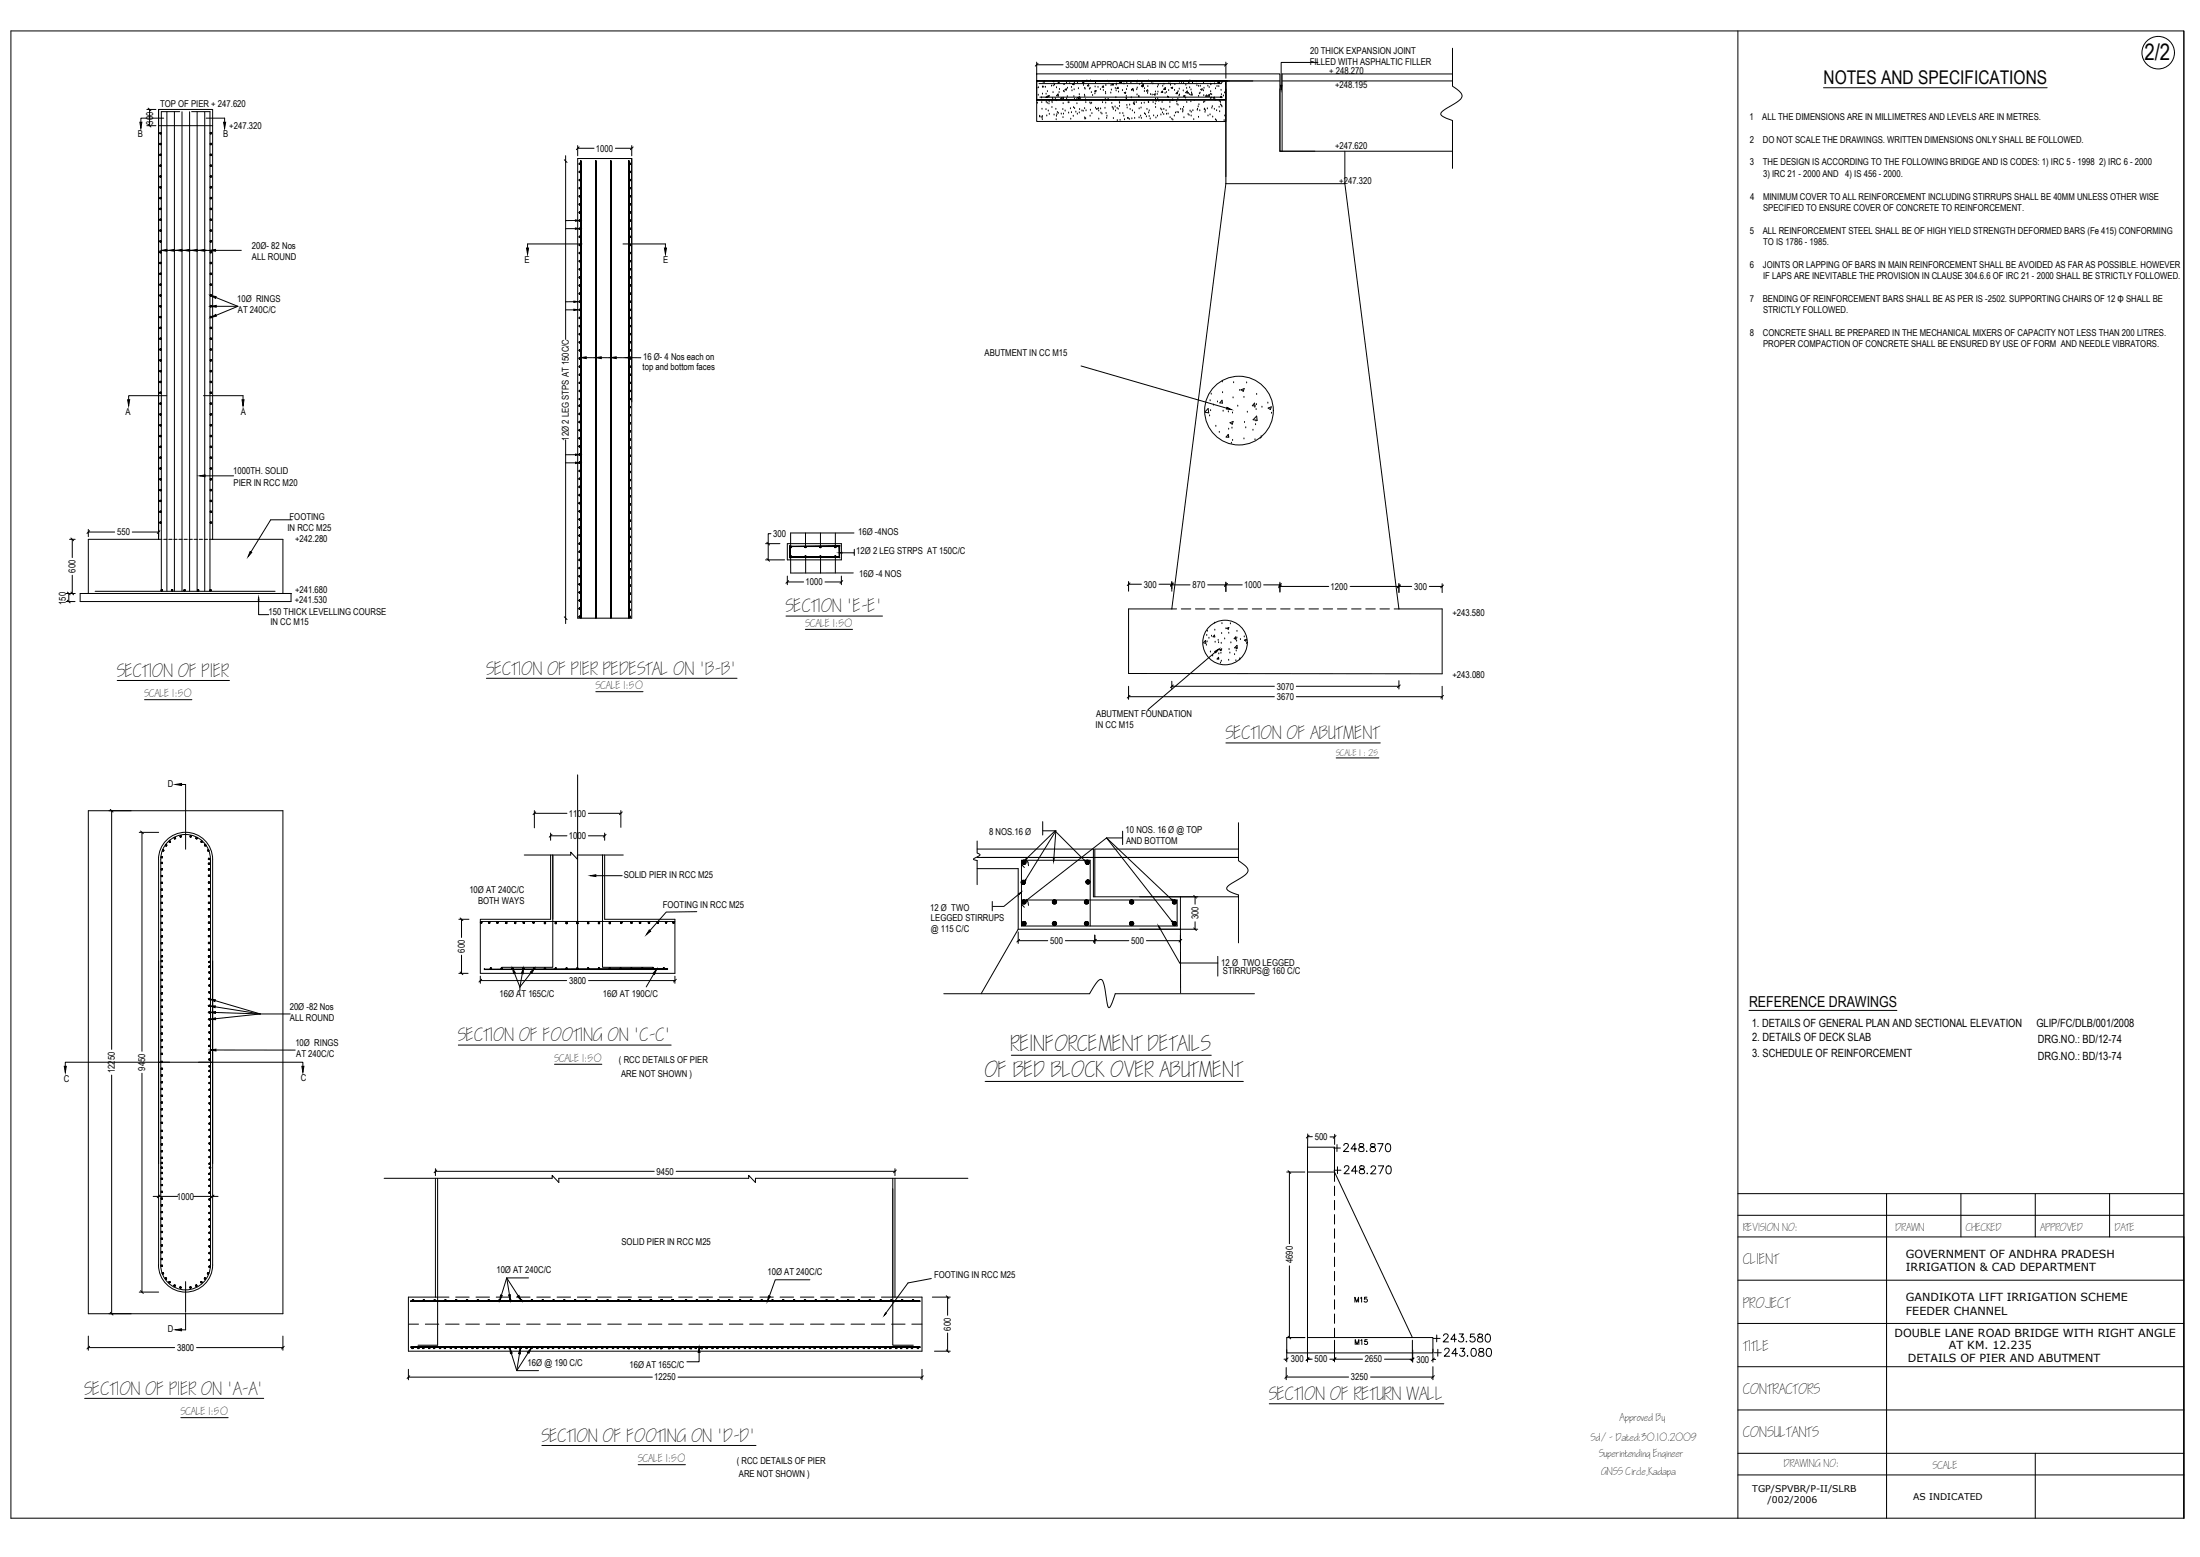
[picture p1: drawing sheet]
<svg xmlns="http://www.w3.org/2000/svg" width="1189mm" height="841mm" viewBox="0 0 1189 841" stroke-linecap="round" stroke-linejoin="round" font-family="sans-serif">
<!-- layer: abutment -->
<g fill="none" stroke="#000" stroke-width=".54">
<path d="M6 17h1174v803h-1174zM939 17v803M1180 17v803M712 34h-20v12M785 26v21l3 2a3 3 0 0 1 2 3 3 3 0 0 1-3 3l-7 4-1 3 1 1 5 2v26M785 40h-92v42M560 44v10h102v-10h-102v-4h132v42h93M560 54h102M560 44h102v10h-102zM560 54h102v12h-102zM560 44h132M560 47v1"/>
<path d="M561 56h.1M561 51h.1M561 47h.1M561 45h99M562 52h98M563 53h.1M563 55h.1M563 59h.1M563 51h.1M563 47h.1M564 47h.1M564 44h.1"/>
<path d="M565 47h.1M565 59h.1M565 51h.1M565 55h.1M566 53h-1l1-1v1M566 56h.1M566 49h.1M566 52h1h-1M566 60h.1M567 56h.1M567 55h.1M568 47h.1"/>
<path d="M568 55h.1M568 58h.1M569 55h.1M569 53h.1M569 54h.1M569 50h.1M569 46h.1M569 44h.1M570 44h-1M570 46h.1M570 53h.1M571 59h.1"/>
<path d="M571 54h.1M571 47h.1M571 52l1-1v1h-1M572 44v1v-1M572 50h.1M573 48h.1M574 53h-1h1M574 53h.1M574 59h.1M575 56h.1M575 53h.1M575 49h.1"/>
<path d="M575 46h.1M575 50h.1M576 60h.1M576 48h.1M576 45h.1M576 53h.1M576 48v1v-1M577 52h.1M577 48h.1M577 55h.1M578 55h.1M578 45h.1"/>
<path d="M578 59h.1M579 47h.1M579 49h.1M580 58h.1M580 45v1v-1M580 52h.1M580 48h.1M581 45h.1M581 54h.1M581 59h.1M581 54l1-1v1M582 56h.1"/>
<path d="M582 45h.1M583 48h.1M583 53h1v1h-1M583 52l-1 1h1M583 51h.1M583 59h.1M583 53h.1M585 60h.1M585 46h.1M586 44l-1 1M586 51h.1M586 59h.1"/>
<path d="M586 48h.1M586 52h.1M586 44h.1M587 54h.1M587 55h.1M587 60h.1M587 44h.1M588 46h.1M589 48h.1M589 56h.1M589 60h.1M589 44h.1"/>
<path d="M590 50h.1M590 56h.1M590 52h.1M592 51h.1M592 47h.1M592 58h.1M592 45h.1M592 49v1v-1M593 59h.1M593 44h.1M593 47h.1M594 59h.1"/>
<path d="M594 60h.1M595 48h.1M595 59h.1M596 55h.1M596 49h.1M596 47v-1v1M597 58h.1M597 54h.1M597 50h.1M597 51h.1M598 56h.1M598 46h.1"/>
<path d="M598 54l1-1v1M598 54h1M598 44h.1M599 44h.1M600 50h.1M600 46h.1M601 49h.1M601 56h.1M601 46l1-1-1 1M601 58h.1M602 59h.1M603 58h.1"/>
<path d="M603 48h.1M603 60h.1M603 53h.1M603 49h.1M603 46h.1M603 45h.1M604 59h.1M604 48v-1v1M604 50h.1M605 55h.1M605 57h.1M605 56h.1"/>
<path d="M605 45h.1M606 44l-1 1M606 44v1h-1M607 49h.1M607 45h.1M608 50h.1M609 53h.1M609 52h.1M609 48h.1M609 45h.1M609 57h.1M609 58h.1"/>
<path d="M609 47h.1M610 57h.1M611 59h.1M611 45h.1M611 53h.1M611 49h.1M612 60h.1M612 49v-1v1M612 56h.1M612 49h.1M613 56h.1M613 55h.1"/>
<path d="M614 55h.1M614 48h.1M614 44h.1M614 51h.1M615 48h.1M615 44h.1M615 52h.1M616 52h.1M616 59h.1M616 46h.1M617 58h.1M617 56h.1"/>
<path d="M617 45h.1M617 44h.1M617 47l1-1-1 1M618 45v2l-1-1zM618 56h.1M618 49h.1M619 48h.1M620 59h.1M620 48v1M620 50h.1M620 49h.1M620 47h.1"/>
<path d="M621 55h.1M621 44h.1M621 60h.1M622 51h.1M622 44h.1M623 51h.1M623 45h.1M623 55h.1M624 51h.1M624 56h.1M624 50h.1M624 54h.1"/>
<path d="M624 58h.1M625 55h.1M625 51h.1M626 47h.1M626 53h.1M626 50h.1M626 46h.1M626 55h.1M627 44h.1M627 59h.1M628 59h.1M628 55h.1"/>
<path d="M628 49v1M628 50h.1M628 47h.1M629 54h.1M629 59h.1M629 45h.1M630 50h.1M630 47l-1 1h1v-1M630 60h.1M631 52h.1M631 53h.1M632 49h.1"/>
<path d="M632 45h.1M632 58h.1M632 55h.1M633 46h.1M633 44h.1M634 47h-1v1l1-1M634 54h.1M635 49h.1M635 46h.1M636 55h.1M636 56h.1M636 50v1"/>
<path d="M636 50h.1M636 54h.1M637 57h.1M637 50h.1M637 52h.1M637 48h.1M637 44h.1M637 51h.1M638 59h.1M638 45h.1M639 59h.1M639 60h.1"/>
<path d="M639 49h.1M640 52h.1M640 45h.1M640 58h.1M641 53h.1M641 46h.1M641 48h.1M641 55h.1M642 49v1h-1zM642 50h.1M642 45h.1M643 44h.1"/>
<path d="M643 51h.1M643 47h.1M644 55h.1M644 49h.1M644 50h.1M644 51h-1M644 51h.1M644 45h.1M645 60h.1M645 54h.1M647 44h.1M647 46h.1"/>
<path d="M647 60h.1M647 59h.1M648 58h.1M648 52h.1M648 47h.1M648 57h.1M648 51h.1M648 60h.1M649 50h.1M649 47h.1M650 48h-1M650 48l-1 1v-1"/>
<path d="M650 45h.1M650 49h.1M650 55h.1M651 52h.1M651 48h.1M651 59h.1M651 55h.1M651 60h.1M652 51l-1 1M652 51v1M652 59h.1M653 52v-1l1 1h-1"/>
<path d="M653 47h.1M654 53h.1M654 51h.1M654 45h.1M654 50h.1M654 46h.1M655 53h.1M655 51h.1M655 58h.1M656 59h.1M656 45h.1M656 52v1"/>
<path d="M656 53h.1M657 54h.1M657 48h.1M657 60h.1M658 47h.1M658 45l1-1v1h-1M658 44h1M659 44h.1M659 47h.1M659 58h.1M659 55h.1M660 55h.1"/>
<path d="M660 57h.1M660 52h.1M660 49h.1M660 45h.1M660 52l-1 1h1v-1M660 51h.1M660 58h.1M661 44h.1M661 52h.1M662 50h.1M662 46h.1M662 44v55"/>
<path d="M692 48v34h19M693 44h92M985 47h121M86 68h29M88 64h-12v2M90 60v259M94 60v259M97 60h-10v259M98 60v259M102 60v259M104 60h9v259M107 60v259"/>
<path d="M111 60v259M111 64h10v2M562 63h.1M563 63h.1M563 64h.1M563 65h.1M566 63h.1M567 62h.1M570 62h.1M571 65h.1M571 63h.1M571 62h.1"/>
<path d="M571 61h.1M572 61h.1M574 62h.1M574 64h.1M575 62h.1M577 61h.1M579 64h.1M579 61h.1M580 63h.1M581 61h.1M582 62h.1M583 61h.1"/>
<path d="M586 64h.1M587 64h.1M589 63h.1M590 61h.1M594 64h.1M595 61h.1M595 62h.1M598 61h.1M598 64h.1M598 63h.1M602 64h.1M604 65h.1"/>
<path d="M605 61h.1M605 65h.1M607 61h.1M607 63h.1M608 65h.1M609 64h.1M610 64h.1M610 65h.1M612 64h.1M613 61h.1M613 64h.1M616 64h.1"/>
<path d="M616 63h.1M617 64h.1M618 61h.1M619 62h.1M620 63h.1M621 61h.1M621 63h.1M622 64h.1M623 63h.1M625 64h.1M625 63h.1M627 62h.1"/>
<path d="M628 61h.1M629 62h.1M630 62h.1M631 62h.1M632 64h.1M633 64h.1M634 65h.1M635 63h.1M635 61h.1M636 61h.1M637 61h.1M639 61h.1"/>
<path d="M640 64h.1M642 62h.1M643 62h.1M643 60h.1M644 63h.1M644 61h.1M645 65h.1M648 63h.1M651 61h.1M653 63h.1M654 62h.1M655 63h.1"/>
<path d="M657 65h.1M659 60h.1M662 65h.1M662 63h.1M306 84v99M312 86h29v248h-29zM662 99h65M662 99l-29 230M727 82v17M727 99l29 230M311 119h-5M90 135h26"/>
<path d="M116 135h14M306 124h5M315 132h-30v2M337 132h23v2M117 161l12 4M117 165h12M129 165l-12 5M306 167h4M310 163h-4M317 193h5M325 193h5M333 193h5"/>
<path d="M341 193h5M584 198l79 23M90 214h-20v2M110 214h21v2M654 216h.1M655 213h.1M656 219h.1M658 217h.1M660 216l1 2h-2zM661 206h.1M661 212h.1M666 215h.1"/>
<path d="M667 207h.1M669 219h.1M670 211h.1M672 215h.1M672 210l-1 1h1v-1M674 207h.1M678 219h-1l1-1v1M679 219h.1M679 213h.1M682 220h.1M685 218h.1M306 238v99"/>
<path d="M653 221l-2 1M653 221v2h-2M654 225h.1M654 222h.1M657 230h.1M659 234h.1M661 222h.1M664 221h.1M664 235v1h-1zM664 222h.1M664 232h.1M665 228h1v1z"/>
<path d="M665 239h.1M666 231h.1M666 223h.1M666 238h.1M672 237h.1M673 228h.1M673 231h.1M674 223h.1M677 232h.1M678 220h.1M678 238h.1M678 229h.1"/>
<path d="M679 227h.1M679 221h.1M679 227h-2l2-2v2M681 236v1M682 236h.1M685 220h2l-1 1zM687 223h.1M111 257h15M306 250h5M311 246h-5M86 291v-232h29v232M88 291h-40v30"/>
<path d="M88 291h2M91 291h2M94 291h2M97 291h1M99 291h2M102 291h2M105 291h2M108 291h1M110 291h2M113 291h40v30M158 281h-12l-10 17M425 294h30v8h-30z"/>
<path d="M435 288v8M443 288v8M451 288v8M455 299h7M461 288h-34v8M462 297v3M51 319h98M427 301v9l34-1M435 301v8M443 301v9M451 301v8M46 321h111h-114v4h114v-4"/>
<path d="M140 324v8h5M425 333h52M435 340h26M636 329h-26v35h169v-35h-26M638 329h5M646 329h5M654 329h5M656 337h.1M660 337h.1M661 329h5M662 340h.1M664 340l-1-1h1v1"/>
<path d="M665 337h.1M669 329h5M677 329h5M684 329h5M692 329h5M700 329h5M707 329h5M715 329h5M723 329h5M730 329h6M738 329h5M746 329h5"/>
<path d="M650 347l1-1 1 2M650 347h2M652 349h.1M652 343h.1M652 347h.1M652 341h.1M653 345h.1M654 352h.1M655 344h.1M655 354h.1M656 343v1zM656 340h.1"/>
<path d="M657 347h.1M657 352l-37 31M658 346h.1M658 355l1 1h-1zM659 347h.1M659 353h.1M659 351h1zM660 358h.1M660 353h.1M660 348h.1M660 357h.1M660 342h.1"/>
<path d="M662 345h.1M664 357h.1M664 342h.1M664 351h.1M665 353h.1M665 347h.1M667 354h.1M668 344v1h-1zM668 346h.1M668 357h.1M668 352h.1M668 350h.1"/>
<path d="M668 345h.1M668 341h.1M668 349l1 1h-2zM670 356h.1M670 345h.1M672 344h.1M672 346l2-1-1 1zM674 348h.1M63 368h61M78 378h26M263 366h135M322 374h25"/>
<path d="M312 419v104M662 401h84M722 409h23M48 438h105v272h-105zM98 424h2v35M90 454a15 15 0 0 1 16-3 15 15 0 0 1 9 13v219a15 15 0 0 1-15 15 15 15 0 0 1-14-15v-219a15 15 0 0 1 4-10zM90 455a13 13 0 0 1 15-3 13 13 0 0 1 9 12v219a13 13 0 0 1-14 14 13 13 0 0 1-13-14v-219l1-4zM528 454v7l2 1-4 2 2 1v13M528 459h63v25h78M563 444v7M563 449h8M570 449l-15 15"/>
<path d="M571 449l15 16M571 449l-17 26M571 449l-2 15M598 453l-43 33M598 453l35 33M598 453h9M598 453l35 45M607 449v7M669 444v21l3 2a3 3 0 0 1 2 3 3 3 0 0 1-2 4l-7 4-2 2 1 1 5 2v26M669 459h-77v25M283 462h25v-2l4 4v-2h25M298 462v35h-38v29h105v-29h-38v-35"/>
<path d="M322 473h14M528 469h22v33M528 463h63M552 466l2 3M555 465l1 1v2M669 463h-77h77M260 498h105M299 497v-35v61h-28M326 497v-35v61h27M377 492l-17 1-9 10M536 487v5M551 483l-9 7h-6"/>
<path d="M552 486h84v14h-84v-35h37v35M552 487l2 3M555 486l1 1v2M638 484v52M646 484v4M646 498v4M550 503v7M550 508h16M550 502h97M550 502l-20 35M576 508h34M592 505v5"/>
<path d="M620 508h18M627 501l11 19h20M638 505v5M658 517v10M262 524h.1M278 526l3 7M281 533v2M282 526l-1 7M287 525l-6 8M353 526l-4 7M361 524h.1M510 537h79l5-8a1.7 1.7 0 0 1 2 0 1.7 1.7 0 0 1 0 2l3 12a.7 .7 0 0 0 0 1 .7 .7 0 0 0 1-1l3-6h75"/>
<path d="M116 540l25 8M116 544l25 4M116 547l25 1M157 548h-16l-25 2M945 546h80M86 574h29M92 574h-57v2M107 574h57v2M117 567h43M248 565h115M300 575h25M546 570h109"/>
<path d="M532 584h140M208 636h90v-1l4 4v-3h103v-1l3 4v-3h115M235 636v65M236 636v91h-10M482 636v91h12M484 636v65M707 633h14l42 89h-56zM707 633v-13h14v13M83 646h13M105 646h13M482 642v59M721 641v5"/>
<path d="M721 648v5M721 656v5M939 656h241M939 645h241M1019 645v175M1060 645v23M1100 645v23M1140 645v23M721 664v5M721 671v6M721 679v5M939 668h241"/>
<path d="M100 692v17M275 699l-1-9 6 10M286 690h-12l-3 10M438 691h-19l-3 9M503 691l-12 2-12 16M721 687v5M721 694v6M939 692h241M100 709v9h-2M221 715h5M222 703h275M230 715h7"/>
<path d="M241 715h7M243 701h-22v29h277v-29h-22M246 701h8M252 715h7M257 701h8M263 715h7M268 701h7M274 715h7M279 701h7M285 715h7M290 701h7M296 715h7"/>
<path d="M301 701h7M307 715h7M312 701h7M317 715h8M323 701h7M328 715h8M334 701h7M339 715h8M345 701h7M350 715h8M356 701h7M361 715h8"/>
<path d="M367 701h7M372 715h8M378 701h7M383 715h7M389 701h7M394 715h7M400 701h7M405 715h7M411 701h7M416 715h7M422 701h7M427 715h7"/>
<path d="M432 701h8M438 715h7M443 701h8M449 715h7M454 701h8M460 715h7M465 701h8M471 715h7M482 715h7M493 715h5M721 702v5M721 710v5"/>
<path d="M721 717v5M939 715h241M222 728h275M276 731l3 9h12M285 731l-6 9 2-9M378 731v5h-7M705 722h-10v9h12M707 722v9h67v-9h-11M939 738h241M46 755h97M686 758h94M98 766h25"/>
<path d="M939 762h241M293 781h116M345 791h25M939 797h241M939 785h241M1100 785v35"/>
<circle cx="1166" cy="28" r="9"/>
<circle cx="670" cy="222" r="19"/>
<circle cx="662" cy="347" r="12"/>
</g>
<!-- layer: canal -->
<g fill="none" stroke="#000" stroke-width=".54">
<path d="M560 34v6M560 35h14M648 35h14M662 34v8M79 59h5M81 59v9M79 68h5M312 79v5M341 79v5M312 80h9M333 80h8M38 291h3"/>
<path d="M39 291v10M48 286v4M48 287h14M71 287h15M86 286v4M414 294h7M417 288h-2v14M39 311v10M414 302h10M425 311v5M425 314h9M446 314h9"/>
<path d="M455 311v5M610 314v5M610 316h7M626 316h7M633 314v5M633 316h10M653 316h18M662 314v6M683 316h9M692 317h26M692 314v6M730 317h33"/>
<path d="M756 315v5M772 317h7M779 315v5M36 321h5M36 325h5M37 321v4M610 371v7M610 376h79M633 368v4M633 371h56M701 371h55M701 376h78"/>
<path d="M756 368v4M779 371v7M59 438h12M60 438v129M289 438v9M289 439h17M318 439h18M336 438v9M75 450h11M77 450v118M298 450v4M298 451h8"/>
<path d="M318 451h9M327 450v4M248 497h5M249 497v9M249 516v10M248 526h5M260 527v4M260 530h46M318 530h47M365 527v4M77 580v118M60 581v129"/>
<path d="M707 613v7M707 614h2M721 613v5M235 631v4M235 633h119M365 633h119M484 631v4M695 633h10M697 633v39M75 698h11M697 684v38M59 710h12"/>
<path d="M504 701h10M512 701v9M48 722v7M48 728h46M106 728h47M153 722v7M221 740v5M498 740v5M505 730h9M512 720v10M694 734h1M695 739v6"/>
<path d="M695 722h10M695 729v7M707 724v12M707 734h2M719 734h17M721 724v12M748 734h15M763 724v12M763 729v7M774 738v7M221 744h132M366 744h132"/>
<path d="M695 744h34M741 744h33"/>
</g>
<!-- layer: 0 -->
<g fill="none" stroke="#000" stroke-width=".54">
<path d="M561 34l-2 2M663 34l-1 2M80 58l2 2M80 67l2 2M313 79l-2 2M342 79l-1 2M305 86l1 2M38 291l2 1M48 287l-1 1M86 287l-1 1M414 293l2 1M36 320l2 1"/>
<path d="M38 320l2 1M414 302l2 1M426 314l-1 1M455 314l-1 1M611 315l-2 1M634 315l-1 1M634 315l-1 2M663 315l-1 2M692 315l-1 2M692 316l-1 1M757 316l-2 1M780 316l-1 1"/>
<path d="M36 324l2 2M305 333l1 2M611 376l-2 1M634 370l-1 1M757 370l-2 1M780 376l-1 1M60 437l1 2M289 439l-1 1M336 439l-1 1M76 449l1 1M298 451l-1 1M328 451l-2 1"/>
<path d="M249 496l1 1M645 484l2 1M551 507l-1 2M592 507l-1 2M639 507l-2 2M645 501l2 2M249 525l1 1M260 529l-1 1M365 529l-1 1M707 613l-1 2M722 613l-2 2M236 632l-1 1"/>
<path d="M484 632l-1 1M696 632l1 2M86 646l-1 1M116 646l-2 1M76 697l1 2M511 700l2 1M60 709l1 1M48 727l-1 2M154 727l-2 2M511 729l2 2M696 722l1 1M696 733l-1 2"/>
<path d="M707 733l-1 2M722 733l-2 2M764 733l-1 2M764 734l-1 1M221 743l-1 2M499 743l-1 2M696 743l-2 2M775 743l-1 2"/>
</g>
<!-- layer: abutment -->
<g fill="#000" stroke="#000" stroke-width=".54">
<path d="M692 46h1l-1 3zM76 66h1l-1 3zM121 66h1l-1 3zM311 119h2h-2zM87 135h3v1zM91 135h3v1zM95 135h3v1zM100 135h2v1zM104 135h3v1zM108 135h3v1zM114 135h2v1zM285 134h1l-1 3z"/>
<path d="M311 123h2l-2 1zM359 134h1v3zM114 160h3l-1 1zM114 165h3v1zM114 171l3-1v1zM310 167h2l-2 1zM310 163h2h-2zM314 193h3v1zM322 193h3v1zM330 193h3v1zM338 193h3v1zM69 216h1v3z"/>
<path d="M131 216h1l-1 3zM663 220l2 1h-2zM108 257h3zM311 250h2h-2zM311 245l2 1h-2zM135 298h1l-2 3zM453 299l2-1v1zM140 323v1zM656 352l3-1-2 2zM95 424l3-1v1zM319 473h3zM553 477h1z"/>
<path d="M553 466h1zM554 475l-1 1zM555 463v1l-1 1zM569 464h1l-1 1zM586 465l1 1-1-1zM588 466h1zM588 476h1v1zM550 483l2-1-1 1zM553 487h1v1zM553 499h1zM555 486l-1 1zM570 487h1v1z"/>
<path d="M570 499h1zM587 487h1v1zM587 499h1zM612 487h1v1zM612 499h1zM633 486l1 1-1-1zM633 498v-1l1 2zM635 487h1v1zM635 499h1zM351 502l1 1-3 2zM626 500l1 1v1zM277 523l1 3z"/>
<path d="M283 523v3h-1zM287 525l2-2-2 3zM355 524l-1 2h-1zM113 540h3v1zM113 543h3v1zM114 547l2-1v1zM114 551l2-1v1zM35 576h1l-1 3zM114 567h3v1zM163 576h1v3zM270 700h1l-1 2zM275 699h1v3z"/>
<path d="M280 700l2 2zM95 718h3v1zM415 700h1l-1 3zM479 709l-1 1zM275 728l2 3h-1zM281 728v3h-1zM287 728l-1 3-1-1zM378 728v3h-1z"/>
<path d="M314 87v247zM314 87v247z"/>
<path d="M322 87v247zM322 87v247z"/>
<path d="M330 87v247zM330 87v247z"/>
<path d="M340 87v247zM340 87v247z"/>
<path d="M427 295h27zM427 295h27zM454 295v6zM454 295v6zM427 301h27zM427 301h26zM427 295v6zM427 295v6z"/>
<path d="M552 477h1zM552 477h1v1zM553 477v1z"/>
<path d="M552 476l1 1zM552 476l1 1h-1zM552 477h1z"/>
<path d="M552 466l1 1v-1zM553 466v1zM553 466v1z"/>
<path d="M553 465h-1l1 1zM552 465l1 1h-1zM552 466h1z"/>
<path d="M553 477v1zM553 477h1l-1 1zM553 477h1z"/>
<path d="M553 466v1h1zM553 466l1 1zM553 466l1 1v-1z"/>
<path d="M553 476v1v-1zM553 476v1zM552 476l1 1v-1z"/>
<path d="M553 465v1l1-1zM553 465v1zM553 465v1v-1z"/>
<path d="M553 477h1v-1zM553 477l1-1zM553 476v1l1-1z"/>
<path d="M553 466h1v-1zM553 466l1-1zM554 465l-1 1 1-1z"/>
<path d="M587 466v1l1-1zM588 466l-1 1zM588 466l-1 1h1z"/>
<path d="M587 465l1 1zM587 465l1 1h-1zM587 466h1z"/>
<path d="M587 477l1-1zM587 477l1-1v1zM588 476v1v1z"/>
<path d="M587 476h1zM587 476h1h-1zM587 476v1l1-1z"/>
<path d="M588 466v1zM588 466v1zM588 466v1l1-1z"/>
<path d="M588 476v2v-1zM588 476l1 1h-1zM588 476l1 1z"/>
<path d="M588 465v1v-1zM587 465h1v1zM587 465l1 1-1-1z"/>
<path d="M588 475v1v-1zM588 475v1zM587 476h1v-1z"/>
<path d="M588 466h1v-1zM588 466v-1h1zM588 465v1v-1z"/>
<path d="M588 476h1zM588 476h1zM588 475v1h1z"/>
<path d="M552 488h1v-1zM553 488v-1v1zM553 487v1z"/>
<path d="M552 499l1 1v-1zM553 499v1zM553 499v1z"/>
<path d="M553 486l-1 1h1zM552 487h1h-1zM552 487v1l1-1z"/>
<path d="M553 498h-1l1 1zM552 498l1 1zM552 499h1z"/>
<path d="M553 487v1h1zM553 487l1 1zM553 487l1 1z"/>
<path d="M553 499v1h1zM553 499l1 1zM553 499l1 1v-1z"/>
<path d="M553 486v1l1-1zM553 486v1zM553 486v1v-1z"/>
<path d="M553 498v1l1-1zM553 498v1zM553 498v1z"/>
<path d="M553 487h1zM553 487l1-1zM554 486l-1 1 1-1z"/>
<path d="M553 499h1zM553 499l1-1zM554 498l-1 1 1-1z"/>
<path d="M569 488l1-1zM569 488l1-1-1 1zM570 487l-1 1h1z"/>
<path d="M569 499v1l1-1zM570 499l-1 1zM570 499l-1 1h1z"/>
<path d="M569 486v1h1zM569 487h1h-1zM569 487v1l1-1z"/>
<path d="M569 498l1 1zM569 498l1 1zM569 499h1z"/>
<path d="M570 487v1zM570 487l1 1h-1zM570 487l1 1z"/>
<path d="M570 499v1zM570 499l1 1zM570 499l1 1v-1z"/>
<path d="M570 486v1v-1zM569 486h1v1zM569 486l1 1-1-1z"/>
<path d="M570 498v1v-1zM569 498h1v1zM569 498l1 1z"/>
<path d="M570 487h1zM570 487l1-1v1zM570 486v1l1-1z"/>
<path d="M570 499h1zM570 499l1-1zM570 498v1z"/>
<path d="M586 488l1-1zM586 488l1-1v1zM587 487v1z"/>
<path d="M586 499v1l1-1zM587 499l-1 1zM587 499v1z"/>
<path d="M586 486v1h1zM586 487h1h-1zM586 487v1l1-1z"/>
<path d="M586 498l1 1zM586 498l1 1zM586 499h1z"/>
<path d="M587 487v1h1zM587 487l1 1zM587 487l1 1z"/>
<path d="M587 499v1h1zM587 499l1 1zM587 499l1 1v-1z"/>
<path d="M587 486v1l1-1zM587 486v1zM586 486l1 1v-1z"/>
<path d="M587 498v1l1-1zM587 498v1zM586 498l1 1z"/>
<path d="M587 487h1zM587 487l1-1zM588 486l-1 1 1-1z"/>
<path d="M587 499h1zM587 499l1-1zM588 498l-1 1 1-1z"/>
<path d="M611 488l1-1zM611 488l1-1-1 1zM612 487l-1 1h1z"/>
<path d="M611 499v1l1-1zM611 500l1-1-1 1zM612 499l-1 1h1z"/>
<path d="M611 486l1 1zM611 487h1h-2zM610 487l1 1 1-1z"/>
<path d="M611 498l1 1zM611 498l1 1zM610 499h1h1z"/>
<path d="M612 487v1zM612 487v1zM612 487v1h1z"/>
<path d="M612 499v1zM612 499v1zM612 499v1l1-1z"/>
<path d="M612 486v1v-1zM611 486h1v1zM611 486l1 1-1-1z"/>
<path d="M612 498v1v-1zM611 498h1v1zM611 498l1 1-1-1z"/>
<path d="M612 487h1zM612 487v-1l1 1zM612 486v1v-1z"/>
<path d="M612 499h1zM612 499v-1h1zM612 498v1z"/>
<path d="M634 488l1-1zM634 488l1-1-1 1zM635 487v1z"/>
<path d="M634 499v1l1-1zM635 499l-1 1zM635 499v1z"/>
<path d="M634 486l1 1zM634 487h1h-1zM634 487v1l1-1z"/>
<path d="M634 498l1 1zM634 498l1 1zM634 499h1z"/>
<path d="M635 487v1zM635 487v1zM635 487v1z"/>
<path d="M635 499v1zM635 499v1zM635 499v1l1-1z"/>
<path d="M635 486v1v-1zM634 486l1 1zM634 486l1 1-1-1z"/>
<path d="M635 498v1v-1zM634 498l1 1zM634 498l1 1-1-1z"/>
<path d="M635 487h1zM635 487v-1zM635 486v1v-1z"/>
<path d="M635 499h1zM635 499v-1h1zM635 498v1v-1z"/>
<path d="M262 523h99zM262 524l99-1z"/>
<path d="M222 703h275zM222 703h275z"/>
<path d="M222 728h275zM222 728h275z"/>
<path d="M222 728h275zM222 728h275z"/>
</g>
<text font-size="12.2" x="1159" y="32">2/2</text>
<g font-size="10.9">
<text x="546" y="568">REINFORCEMENT DETAILS</text>
<text x="532" y="582">OF BED BLOCK OVER ABUTMENT</text>
</g>
<text font-size="10.2" x="985" y="45">NOTES AND SPECIFICATIONS</text>
<g font-size="9.1">
<text x="425" y="331">SECTION 'E-E'</text>
<text x="63" y="366">SECTION OF PIER</text>
<text x="263" y="364">SECTION OF PIER PEDESTAL ON 'B-B'</text>
<text x="662" y="399">SECTION OF ABUTMENT</text>
<text x="248" y="562">SECTION OF FOOTING ON 'C-C'</text>
<text x="46" y="753">SECTION OF PIER ON 'A-A'</text>
<text x="686" y="756">SECTION OF RETURN WALL</text>
<text x="293" y="779">SECTION OF FOOTING ON 'D-D'</text>
</g>
<g font-size="8.4">
<text x="720" y="623">+248.870</text>
<text x="720" y="635">+248.270</text>
</g>
<text font-size="8.2" x="945" y="544">REFERENCE DRAWINGS</text>
<g font-size="7.9">
<text x="774" y="726">+243.580</text>
<text x="774" y="734">+243.080</text>
</g>
<g font-size="7.3">
<text x="942" y="683">CLIENT</text>
<text x="942" y="706">PROJECT</text>
<text x="942" y="730">TITLE</text>
<text x="942" y="753">CONTRACTORS</text>
<text x="942" y="776">CONSULTANTS</text>
</g>
<g font-size="6.1">
<text x="947" y="555">1. DETAILS OF GENERAL PLAN AND SECTIONAL ELEVATION</text>
<text x="1100" y="555">GLIP/FC/DLB/001/2008</text>
<text x="947" y="562">2. DETAILS OF DECK SLAB</text>
<text x="1101" y="564">DRG.NO.: BD/12-74</text>
<text x="947" y="571">3. SCHEDULE OF REINFORCEMENT</text>
<text x="1101" y="573">DRG.NO.: BD/13-74</text>
</g>
<g font-size="6">
<text x="1030" y="679">GOVERNMENT OF ANDHRA PRADESH</text>
<text x="1030" y="687">IRRIGATION &amp; CAD DEPARTMENT</text>
<text x="1030" y="703">GANDIKOTA LIFT IRRIGATION SCHEME</text>
<text x="1030" y="710">FEEDER CHANNEL</text>
<text x="1024" y="722">DOUBLE LANE ROAD BRIDGE WITH RIGHT ANGLE</text>
<text x="1053" y="729">AT KM. 12.235</text>
<text x="1031" y="736">DETAILS OF PIER AND ABUTMENT</text>
</g>
<g font-size="5.7">
<text x="731" y="704">M15</text>
<text x="731" y="727">M15</text>
</g>
<g font-size="5.5">
<text x="435" y="339">SCALE 1:50</text>
<text x="78" y="377">SCALE 1:50</text>
<text x="322" y="372">SCALE 1:50</text>
<text x="300" y="574">SCALE 1:50</text>
<text x="942" y="665">REVISION NO:</text>
<text x="1025" y="665">DRAWN</text>
<text x="1063" y="665">CHECKED</text>
<text x="1103" y="665">APPROVED</text>
<text x="1143" y="665">DATE</text>
<text x="98" y="765">SCALE 1:50</text>
<text x="875" y="768">Approved By</text>
<text x="860" y="779">Sd/- Dated:30.10.2009</text>
<text x="345" y="790">SCALE 1:50</text>
<text x="864" y="787">Superintending Engineer</text>
<text x="865" y="797">GNSS Circle,Kadapa</text>
<text x="964" y="793">DRAWING NO:</text>
<text x="1045" y="793">SCALE</text>
</g>
<g font-size="5.1">
<text x="708" y="29">20 THICK EXPANSION JOINT</text>
<text x="708" y="35">FILLED WITH ASPHALTIC FILLER</text>
<text x="576" y="37">3500M APPROACH SLAB IN CC M15</text>
<text x="718" y="40">+ 248.270</text>
<text x="721" y="47">+248.195</text>
<text x="87" y="58">TOP OF PIER + 247.620</text>
<text x="945" y="65">1</text>
<text x="952" y="65">ALL THE DIMENSIONS ARE IN MILLIMETRES AND LEVELS ARE IN METRES.</text>
<text x="83" y="67" transform="rotate(-90 83 67)">300</text>
<text x="124" y="69">+247.320</text>
<text x="74" y="74">B</text>
<text x="121" y="74">B</text>
<text x="946" y="77">2</text>
<text x="953" y="77">DO NOT SCALE THE DRAWINGS. WRITTEN DIMENSIONS ONLY SHALL BE FOLLOWED.</text>
<text x="322" y="82">1000</text>
<text x="721" y="81">+247.620</text>
<text x="946" y="89">3</text>
<text x="953" y="89">THE DESIGN IS ACCORDING TO THE FOLLOWING BRIDGE AND IS CODES: 1) IRC 5 - 1998 2) IRC 6 - 2000</text>
<text x="953" y="96">3) IRC 21 - 2000 AND 4) IS 456 - 2000.</text>
<text x="724" y="99">+247.320</text>
<text x="946" y="108">4</text>
<text x="953" y="108">MINIMUM COVER TO ALL REINFORCEMENT INCLUDING STIRRUPS SHALL BE 40MM UNLESS OTHER WISE</text>
<text x="953" y="114">SPECIFIED TO ENSURE COVER OF CONCRETE TO REINFORCEMENT.</text>
<text x="946" y="126">5</text>
<text x="953" y="126">ALL REINFORCEMENT STEEL SHALL BE OF HIGH YIELD STRENGTH DEFORMED BARS (Fe 415) CONFORMING</text>
<text x="136" y="134">20Ø- 82 Nos</text>
<text x="953" y="132">TO IS 1786 - 1985.</text>
<text x="136" y="140">ALL ROUND</text>
<text x="283" y="142">E</text>
<text x="358" y="142">E</text>
<text x="946" y="145">6</text>
<text x="953" y="145">JOINTS OR LAPPING OF BARS IN MAIN REINFORCEMENT SHALL BE AVOIDED AS FAR AS POSSIBLE. HOWEVER</text>
<text x="953" y="151">IF LAPS ARE INEVITABLE THE PROVISION IN CLAUSE 304.6.6 OF IRC 21 - 2000 SHALL BE STRICTLY FOLLOWED.</text>
<text x="128" y="163">10Ø RINGS</text>
<text x="946" y="163">7</text>
<text x="953" y="163">BENDING OF REINFORCEMENT BARS SHALL BE AS PER IS -2502. SUPPORTING CHAIRS OF 12 Φ SHALL BE</text>
<text x="129" y="169">AT 240C/C</text>
<text x="953" y="169">STRICTLY FOLLOWED.</text>
<text x="946" y="181">8</text>
<text x="953" y="181">CONCRETE SHALL BE PREPARED IN THE MECHANICAL MIXERS OF CAPACITY NOT LESS THAN 200 LITRES.</text>
<text x="953" y="188">PROPER COMPACTION OF CONCRETE SHALL BE ENSURED BY USE OF FORM AND NEEDLE VIBRATORS.</text>
<text x="348" y="195">16 Ø- 4 Nos each on</text>
<text x="532" y="192">ABUTMENT IN CC M15</text>
<text x="347" y="200">top and bottom faces</text>
<text x="68" y="224">A</text>
<text x="130" y="224">A</text>
<text x="307" y="238" transform="rotate(-90 307 238)">12Ø 2 LEG STPS AT 150C/C</text>
<text x="126" y="256">1000TH. SOLID</text>
<text x="126" y="262">PIER IN RCC M20</text>
<text x="156" y="281">FOOTING</text>
<text x="155" y="287">IN RCC M25</text>
<text x="63" y="289">550</text>
<text x="159" y="293">+242.280</text>
<text x="418" y="290">300</text>
<text x="464" y="289">16Ø -4NOS</text>
<text x="463" y="299">12Ø 2 LEG STRPS AT 150C/C</text>
<text x="41" y="309" transform="rotate(-90 41 309)">600</text>
<text x="464" y="312">16Ø -4 NOS</text>
<text x="435" y="316">1000</text>
<text x="618" y="317">300</text>
<text x="644" y="318">870</text>
<text x="672" y="318">1000</text>
<text x="159" y="321">+241.680</text>
<text x="719" y="319">1200</text>
<text x="764" y="319">300</text>
<text x="35" y="327" transform="rotate(-90 35 327)">150</text>
<text x="159" y="326">+241.530</text>
<text x="145" y="332">150 THICK LEVELLING COURSE</text>
<text x="785" y="333">+243.580</text>
<text x="146" y="337">IN CC M15</text>
<text x="785" y="366">+243.080</text>
<text x="690" y="373">3070</text>
<text x="690" y="378">3670</text>
<text x="592" y="387">ABUTMENT FOUNDATION</text>
<text x="592" y="393">IN CC M15</text>
<text x="91" y="425">D</text>
<text x="307" y="441">1100</text>
<text x="307" y="453">1000</text>
<text x="534" y="451">8 NOS.16 Ø</text>
<text x="608" y="450">10 NOS. 16 Ø @ TOP</text>
<text x="609" y="456">AND BOTTOM</text>
<text x="337" y="474">SOLID PIER IN RCC M25</text>
<text x="254" y="482">10Ø AT 240C/C</text>
<text x="258" y="489">BOTH WAYS</text>
<text x="358" y="490">FOOTING IN RCC M25</text>
<text x="503" y="492">12 Ø TWO</text>
<text x="503" y="497">LEGGED STIRRUPS</text>
<text x="648" y="497" transform="rotate(-90 648 497)">300</text>
<text x="503" y="504">@ 115 C/C</text>
<text x="567" y="510">500</text>
<text x="611" y="510">500</text>
<text x="251" y="515" transform="rotate(-90 251 515)">600</text>
<text x="660" y="522">12 Ø TWO LEGGED</text>
<text x="661" y="526">STIRRUPS@ 160 C/C</text>
<text x="308" y="531">3800</text>
<text x="270" y="538">16Ø AT 165C/C</text>
<text x="326" y="538">16Ø AT 190C/C</text>
<text x="157" y="546">20Ø -82 Nos</text>
<text x="157" y="552">ALL ROUND</text>
<text x="160" y="565">10Ø RINGS</text>
<text x="160" y="571">AT 240C/C</text>
<text x="334" y="574">( RCC DETAILS OF PIER</text>
<text x="62" y="580" transform="rotate(-90 62 580)">12250</text>
<text x="79" y="578" transform="rotate(-90 79 578)">9450</text>
<text x="336" y="582">ARE NOT SHOWN )</text>
<text x="35" y="584">C</text>
<text x="162" y="584">C</text>
<text x="710" y="616" transform="rotate(1 710 616)">500</text>
<text x="355" y="635">9450</text>
<text x="96" y="648">1000</text>
<text x="336" y="673">SOLID PIER IN RCC M25</text>
<text x="699" y="682" transform="rotate(-90 699 682)">4690</text>
<text x="268" y="688">10Ø AT 240C/C</text>
<text x="415" y="689">10Ø AT 240C/C</text>
<text x="505" y="691">FOOTING IN RCC M25</text>
<text x="91" y="719">D</text>
<text x="514" y="719" transform="rotate(-90 514 719)">600</text>
<text x="96" y="730">3800</text>
<text x="697" y="736">300</text>
<text x="710" y="736">500</text>
<text x="738" y="736">2650</text>
<text x="765" y="736">300</text>
<text x="285" y="738">16Ø @ 190 C/C</text>
<text x="340" y="739">16Ø AT 165C/C</text>
<text x="354" y="746">12250</text>
<text x="730" y="746">3250</text>
<text x="398" y="791">( RCC DETAILS OF PIER</text>
<text x="399" y="798">ARE NOT SHOWN )</text>
</g>
<g font-size="5">
<text x="947" y="806">TGP/SPVBR/P-II/SLRB</text>
<text x="955" y="812">/002/2006</text>
<text x="1034" y="810">AS INDICATED</text>
</g>
<text font-size="4.5" x="722" y="408">SCALE 1 : 25</text>
</svg>
